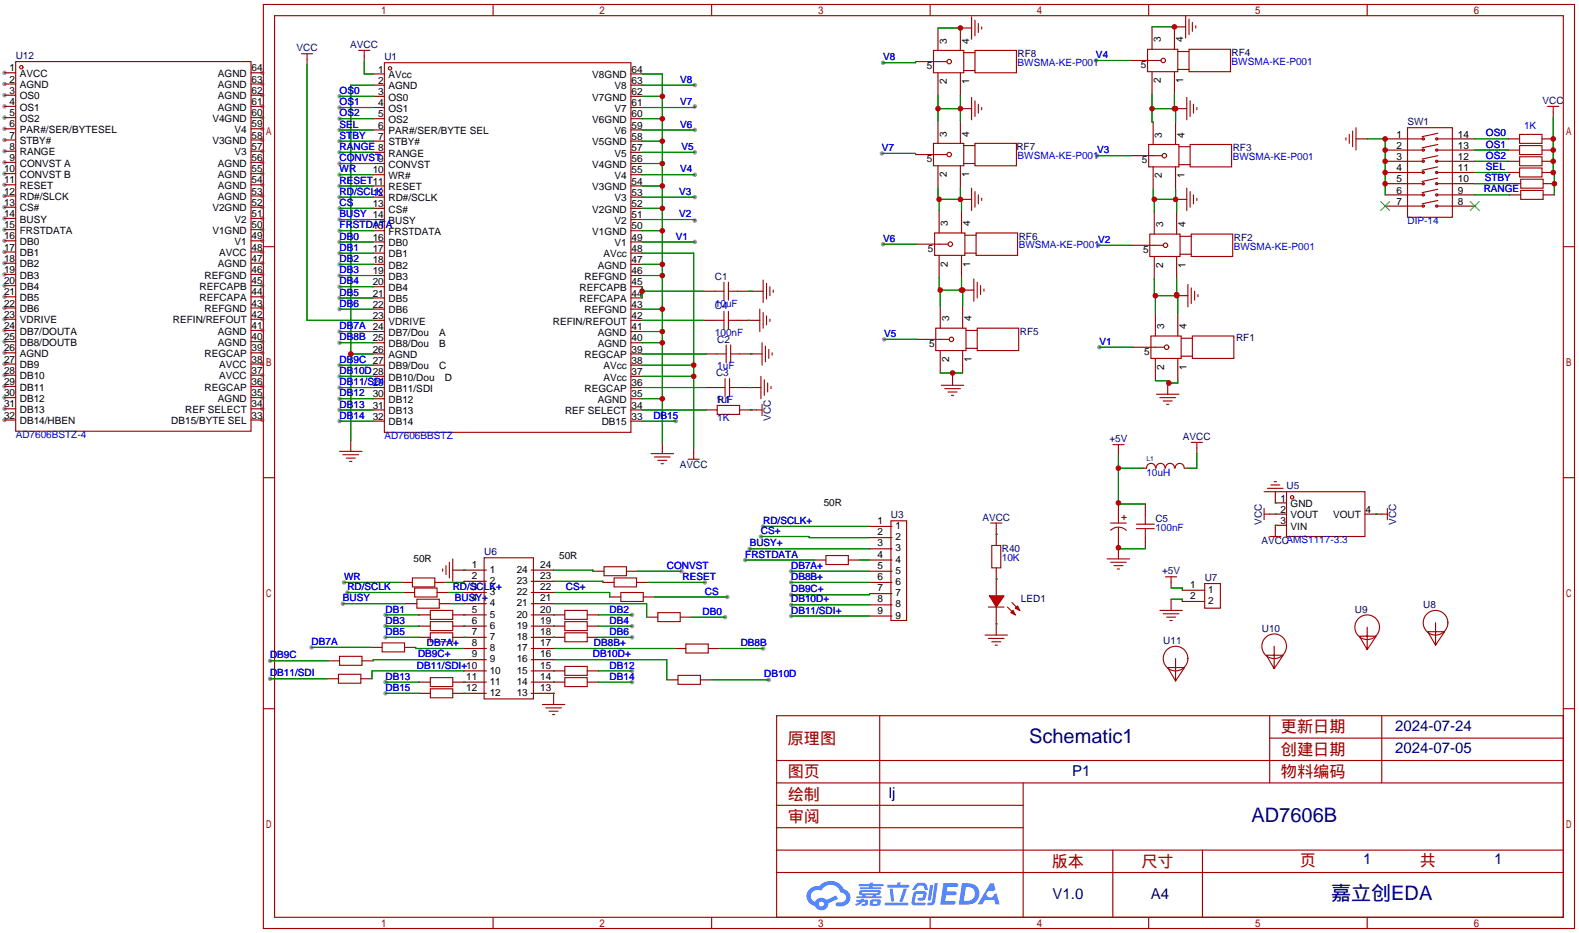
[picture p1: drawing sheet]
<svg xmlns="http://www.w3.org/2000/svg" width="358mm" height="212mm" viewBox="0 0 358 212" stroke-linecap="round" stroke-linejoin="round" font-family="sans-serif">
<g fill="#999">
<circle cx="59.4" cy="16.5" r=".51"/>
<circle cx="59.4" cy="19" r=".51"/>
<circle cx="59.4" cy="21.6" r=".51"/>
<circle cx="59.4" cy="24.1" r=".51"/>
<circle cx="59.4" cy="26.7" r=".51"/>
<circle cx="59.4" cy="29.2" r=".51"/>
<circle cx="59.4" cy="31.8" r=".51"/>
<circle cx="59.4" cy="34.3" r=".51"/>
<circle cx="59.4" cy="36.8" r=".51"/>
<circle cx="59.4" cy="39.4" r=".51"/>
<circle cx="59.4" cy="41.9" r=".51"/>
<circle cx="59.4" cy="44.5" r=".51"/>
<circle cx="59.4" cy="47" r=".51"/>
<circle cx="59.4" cy="49.5" r=".51"/>
<circle cx="59.4" cy="52.1" r=".51"/>
<circle cx="59.4" cy="54.6" r=".51"/>
<circle cx="59.4" cy="57.2" r=".51"/>
<circle cx="59.4" cy="59.7" r=".51"/>
<circle cx="59.4" cy="62.2" r=".51"/>
<circle cx="59.4" cy="64.8" r=".51"/>
<circle cx="59.4" cy="67.3" r=".51"/>
<circle cx="59.4" cy="69.9" r=".51"/>
<circle cx="59.4" cy="72.4" r=".51"/>
<circle cx="59.4" cy="74.9" r=".51"/>
<circle cx="59.4" cy="77.5" r=".51"/>
<circle cx="59.4" cy="80" r=".51"/>
<circle cx="59.4" cy="82.6" r=".51"/>
<circle cx="59.4" cy="85.1" r=".51"/>
<circle cx="59.4" cy="87.6" r=".51"/>
<circle cx="59.4" cy="90.2" r=".51"/>
<circle cx="59.4" cy="92.7" r=".51"/>
<circle cx="59.4" cy="95.3" r=".51"/>
<circle cx="1" cy="95.3" r=".51"/>
<circle cx="1" cy="92.7" r=".51"/>
<circle cx="1" cy="90.2" r=".51"/>
<circle cx="1" cy="87.6" r=".51"/>
<circle cx="1" cy="85.1" r=".51"/>
<circle cx="1" cy="82.6" r=".51"/>
<circle cx="1" cy="80" r=".51"/>
<circle cx="1" cy="77.5" r=".51"/>
<circle cx="1" cy="74.9" r=".51"/>
<circle cx="1" cy="72.4" r=".51"/>
<circle cx="1" cy="69.9" r=".51"/>
<circle cx="1" cy="67.3" r=".51"/>
<circle cx="1" cy="64.8" r=".51"/>
<circle cx="1" cy="62.2" r=".51"/>
<circle cx="1" cy="59.7" r=".51"/>
<circle cx="1" cy="57.2" r=".51"/>
<circle cx="1" cy="54.6" r=".51"/>
<circle cx="1" cy="52.1" r=".51"/>
<circle cx="1" cy="49.5" r=".51"/>
<circle cx="1" cy="47" r=".51"/>
<circle cx="1" cy="44.5" r=".51"/>
<circle cx="1" cy="41.9" r=".51"/>
<circle cx="1" cy="39.4" r=".51"/>
<circle cx="1" cy="36.8" r=".51"/>
<circle cx="1" cy="34.3" r=".51"/>
<circle cx="1" cy="31.8" r=".51"/>
<circle cx="1" cy="29.2" r=".51"/>
<circle cx="1" cy="26.7" r=".51"/>
<circle cx="1" cy="24.1" r=".51"/>
<circle cx="1" cy="21.6" r=".51"/>
<circle cx="1" cy="19.1" r=".51"/>
<circle cx="1" cy="16.5" r=".51"/>
<circle cx="157.5" cy="19.3" r=".51"/>
<circle cx="157.5" cy="24.1" r=".51"/>
<circle cx="157.5" cy="29.5" r=".51"/>
<circle cx="157.5" cy="34.5" r=".51"/>
<circle cx="157.5" cy="39.6" r=".51"/>
<circle cx="157.5" cy="44.7" r=".51"/>
<circle cx="157.5" cy="50" r=".51"/>
<circle cx="157.5" cy="54.9" r=".51"/>
<circle cx="200.2" cy="14.2" r=".51"/>
<circle cx="199.9" cy="34.8" r=".51"/>
<circle cx="200.2" cy="55.4" r=".51"/>
<circle cx="200.4" cy="77" r=".51"/>
<circle cx="249.2" cy="78.7" r=".51"/>
<circle cx="248.9" cy="55.6" r=".51"/>
<circle cx="248.7" cy="35.3" r=".51"/>
<circle cx="248.4" cy="13.7" r=".51"/>
<circle cx="77" cy="21.8" r=".51"/>
<circle cx="77" cy="24.4" r=".51"/>
<circle cx="77" cy="26.9" r=".51"/>
<circle cx="77" cy="29.5" r=".51"/>
<circle cx="77" cy="32" r=".51"/>
<circle cx="77" cy="34.5" r=".51"/>
<circle cx="77" cy="37.1" r=".51"/>
<circle cx="77" cy="39.6" r=".51"/>
<circle cx="77" cy="42.2" r=".51"/>
<circle cx="77" cy="44.7" r=".51"/>
<circle cx="77" cy="47.2" r=".51"/>
<circle cx="77" cy="49.8" r=".51"/>
<circle cx="77" cy="52.3" r=".51"/>
<circle cx="77" cy="54.9" r=".51"/>
<circle cx="78" cy="132.1" r=".51"/>
<circle cx="78.7" cy="134.4" r=".51"/>
<circle cx="77.7" cy="136.9" r=".51"/>
<circle cx="154.4" cy="129.5" r=".51"/>
<circle cx="159.8" cy="132.1" r=".51"/>
<circle cx="164.8" cy="135.4" r=".51"/>
<circle cx="173" cy="119.4" r=".51"/>
<circle cx="172.5" cy="121.7" r=".51"/>
<circle cx="169.9" cy="124.5" r=".51"/>
<circle cx="77" cy="57.4" r=".51"/>
<circle cx="77" cy="59.9" r=".51"/>
<circle cx="77" cy="62.5" r=".51"/>
<circle cx="77" cy="65" r=".51"/>
<circle cx="77" cy="67.6" r=".51"/>
<circle cx="77" cy="70.1" r=".51"/>
<circle cx="164.3" cy="140" r=".51"/>
<circle cx="143.3" cy="139.4" r=".51"/>
<circle cx="143.3" cy="142" r=".51"/>
<circle cx="143.3" cy="144.5" r=".51"/>
<circle cx="87.4" cy="139.4" r=".51"/>
<circle cx="87.4" cy="142" r=".51"/>
<circle cx="87.4" cy="144.5" r=".51"/>
<circle cx="77" cy="75.2" r=".51"/>
<circle cx="77" cy="77.7" r=".51"/>
<circle cx="77" cy="82.8" r=".51"/>
<circle cx="77" cy="85.3" r=".51"/>
<circle cx="77" cy="87.9" r=".51"/>
<circle cx="70.6" cy="146.8" r=".51"/>
<circle cx="61.2" cy="149.9" r=".51"/>
<circle cx="61.2" cy="153.9" r=".51"/>
<circle cx="173" cy="147.1" r=".51"/>
<circle cx="174.2" cy="154.2" r=".51"/>
<circle cx="179.3" cy="129.5" r=".51"/>
<circle cx="179.3" cy="132.1" r=".51"/>
<circle cx="179.3" cy="134.9" r=".51"/>
<circle cx="179.3" cy="137.2" r=".51"/>
<circle cx="179.3" cy="139.7" r=".51"/>
<circle cx="77" cy="90.4" r=".51"/>
<circle cx="77" cy="93" r=".51"/>
<circle cx="77" cy="95.5" r=".51"/>
<circle cx="153.2" cy="95.5" r=".51"/>
<circle cx="143.3" cy="152.1" r=".51"/>
<circle cx="143.3" cy="154.7" r=".51"/>
<circle cx="87.4" cy="154.7" r=".51"/>
<circle cx="87.4" cy="157.2" r=".51"/>
<circle cx="168.9" cy="127" r=".51"/>
</g>
<g fill="none" stroke="#a10000" stroke-width=".25">
<path d="M59.7 1h297.2v209.6h-297.2zM62.2 3.6h292.1v204.4h-292.1zM111.8 1v2.6M161.3 1v2.6M210.8 1v2.6M260.3 1v2.6M309.9 1v2.6M59.7 55.9h2.5M354.3 55.9h2.6M59.7 108.3h2.5M354.3 108.3h2.6M59.7 160.7h2.5"/>
<path d="M176 162.3h178.3v45.7h-178.3zM176 177.5h178.3M176 172.5h178.3M199.4 162.3v35.6M231.9 177.5v30.5M287.8 162.3v15.2M287.8 167.4h66.5M313.2 162.3v15.2M354.3 160.7h2.6M176 182.6h55.9M176 197.9h178.3M176 192.8h178.3"/>
<path d="M176 187.7h55.9M252.2 192.8v15.2M272.5 192.8v15.2M111.8 208v2.6M161.3 208v2.6M210.8 208v2.6M260.3 208v2.6M309.9 208v2.6"/>
</g>
<g fill="#5487ff">
<path d="M213.8 200.3h2.7a.48 .48 0 0 1 .7 .4 .48 .48 0 0 1-.7 .4h-1.8l-.1 1.1h1.9a.43 .43 0 0 1 .4 .4 .43 .43 0 0 1-.5 .4h-2l-.2 1.3h1.7a.45 .45 0 0 1 .6 .2 .45 .45 0 0 1-.1 .6h-3.3z"/>
<path d="M224.4 200.3h.9l.3 1.5-.7 .3a.84 .84 0 0 0-1.2 .3 .84 .84 0 0 0 .3 1.1 .84 .84 0 0 0 1.2-.4l.1-.2 .6-.3 .7 2.5h-1l-.3-1h-2.1l-.6 1h-1z"/>
<path d="M210.8 200.8h.7l-.5 3.1a.36 .36 0 0 1-.4 .3 .36 .36 0 0 1-.3-.3z"/>
<path d="M211.8 200.2h.8l-.7 4.3a1.13 1.13 0 0 1-1.7 .6l.1-.4h.8l.1-.2z"/>
<path d="M207.5 200.6l.7-.4h1a.77 .77 0 0 1 .8 .5l.3 1-.1 .2h-.6l-.2-.9-.3-.2-.9 .1-.7 1-.7-.1z"/>
<path d="M207.1 202.4l.5-.3h1.7a.81 .81 0 0 1 .7 .5 .81 .81 0 0 1-.1 .8 .81 .81 0 0 1-1 .8h-.6a.32 .32 0 0 1-.3-.3 .32 .32 0 0 1 .3-.3h.8l.2-.9-1.6 .1-.4 1.8 2.2 .1a.32 .32 0 0 1 .3 .4 .32 .32 0 0 1-.4 .2h-2.2l-.5-.3-.1-.5z"/>
<path d="M200.5 204.7h5.1a.33 .33 0 0 1 .3 .3 .33 .33 0 0 1-.4 .3h-4.8l-.2-.1z"/>
<path d="M204.8 201.5h.7l-.6 2a.98 .98 0 0 1-.7 1.1l-.3-.3z"/>
<path d="M201.6 201.6h.7l.3 2.5a.34 .34 0 0 1-.3 .4 .34 .34 0 0 1-.3-.3z"/>
<path d="M201.2 200.7h2.1l.3-.6h.5l-.1 .6h1.8a.32 .32 0 0 1 .3 .3 .32 .32 0 0 1-.3 .3h-4.5l-.2-.2z"/>
<path d="M194.1 204.1h1l.1-.3h.6l-.1 .3h.9l.2 .2-.2 .9-1.3 .2v-.4l.7-.1 .1-.3a.68 .68 0 0 0-1 .4l-1.1 .4-.2-.4 1-.5h-.7z"/>
<path d="M194.7 200.5h2.4l.1-.3h.7v.3h2.1l.3 .3-.3 .2h-2.2l-.1 .2h1.9l.2 .3-.2 .1h-4.6l-.1-.4h2.1v-.2h-2.2l-.2-.2z"/>
<path d="M218 200.3l-.7 4.9h1.7a2.5 2.5 0 0 0 3-2.5 2.5 2.5 0 0 0-3.1-2.4zM218.9 201.1a1.65 1.65 0 0 1 2.1 1.7 1.65 1.65 0 0 1-2.2 1.5h-.3z"/>
<path d="M194.8 202l-.1 .8 .7 .2 .1 .3h-1.4l.1 .4h5.4l.3-.2-.3-.2h-1.1l.1-.3a.7 .7 0 0 0 .9-.3 .7 .7 0 0 0 0-.8l-4.2-.1zM195.5 202.3h3.4l-.2 .3h-3.2zM196.2 203h1.7l-.2 .3h-1.4z"/>
<path d="M197.3 204.2a1.05 1.05 0 0 0 0 1.2 2.91 2.91 0 0 0 2.1-.2 .98 .98 0 0 0 .1-1.2h-1.7zM197.9 204.5l.8-.1 .1 .4-.2 .2-.8-.1z"/>
<path d="M183.5 201.6a2.23 2.23 0 0 0-.6 2.3 2.23 2.23 0 0 0 1.8 1.6 1.58 1.58 0 0 0 1.8 .9 1.58 1.58 0 0 0 1.2-1.5l2.2-1.1-.4-.7-2.1 1a1.65 1.65 0 0 0-2.7 .4 1.47 1.47 0 0 1-.7-2.1 1.47 1.47 0 0 1 2.2-.4 2.3 2.3 0 0 1 2.3-1.3 2.3 2.3 0 0 1 2 1.7 1.12 1.12 0 0 1 1.3 1 1.12 1.12 0 0 1-1.1 1.2h-.7a.45 .45 0 0 0-.6 .4 .45 .45 0 0 0 .4 .5 2.21 2.21 0 0 0 2.3-.5 2.21 2.21 0 0 0 .5-2.3 2.13 2.13 0 0 0-1.4-1.1 3.3 3.3 0 0 0-5.5-.7l-1.2 .1zM185.6 205a.6 .6 0 0 1 1.2 0 .6 .6 0 0 1-1.2 0z"/>
</g>
<g fill="none" stroke="#a10000" stroke-width=".25">
<path d="M68.3 12.2h2.6M69.6 12.2v1.3M81.3 11.4h2.5M82.5 11.4v1.3M87.1 14.2h55.9v83.8h-55.9zM211.6 11.4h6.8v5.1h-6.8zM212.6 14h2M218.4 16h2.6M218.4 11.9h2.6M220.2 3.8v5.1M221 11.4h9.4v5.1h-9.4zM221 4.6v3.5"/>
<path d="M221.7 5.3v2.1M222.5 6.1v.5M260.1 11.2h6.9v5.1h-6.9zM261.1 13.7h2M267 15.7h2.5M267 11.7h2.5M268.7 3.6v5M269.5 11.2h9.4v5.1h-9.4zM269.5 4.3v3.6M270.3 5.1v2M271 5.8v.5M211.6 32.5h6.8v5.1h-6.8z"/>
<path d="M212.6 35.1h2M218.4 37.1h2.6M218.4 33h2.6M220.2 22.1v5.1M221 32.5h9.4v5.1h-9.4zM221 22.9v3.5M221.7 23.6v2.1M222.5 24.4v.5M260.3 32.8h6.9v5h-6.9zM261.4 35.3h2M267.2 37.3h2.5M267.2 33.3h2.5"/>
<path d="M269 22.1v5.1M269.7 32.8h9.4v5h-9.4zM269.7 22.9v3.5M270.5 23.6v2.1M271.3 24.4v.5M305.1 31.2v.6M305.8 30.5v2M306.6 29.7v3.6M307.3 29v5M319 29h10.2v20.3h-10.2zM319 31.5h3.6M319 34h3.6"/>
<path d="M319 36.6h3.6M319 39.1h3.6M325.6 31.5h3.6M325.6 34h3.6M325.6 36.6h3.6M325.6 39.1h3.6M325.9 30.2l-3.6 .8M325.9 32.8l-3.6 .7M325.9 35.3l-3.6 .8M325.9 37.8l-3.6 .8M344.4 30.5h5.1v2h-5.1zM344.4 33h5.1v2.1h-5.1z"/>
<path d="M344.4 35.6h5.1v2h-5.1zM344.4 38.1h5.1v2h-5.1zM350.8 24.1h2.5M352 24.1v1.3M211.8 52.8h6.9v5.1h-6.9zM212.9 55.4h2M218.7 57.4h2.5M218.7 53.3h2.5M220.2 42.7v5.1M221 43.4v3.6M221.2 52.8h9.4v5.1h-9.4zM221.7 44.2v2"/>
<path d="M222.5 45v.5M260.6 53.1h6.9v5.1h-6.9zM261.6 55.6h2.1M267.5 57.7h2.5M267.5 53.6h2.5M269 42.7v5.1M269.7 43.4v3.6M270 53.1h9.4v5.1h-9.4zM270.5 44.2v2M271.3 45v.5M319 46.7h3.6M319 44.2h3.6"/>
<path d="M319 41.7h3.6M325.6 46.7h3.6M325.6 44.2h3.6M325.6 41.7h3.6M325.9 45.5l-3.6 .7M325.9 42.9l-3.6 .8M325.9 40.4l-3.6 .7M162.1 66h2M162.1 72.6h2M164.1 64v4.1M164.1 70.6v4.1M164.6 78.2v4.1"/>
<path d="M165.1 66h2M165.1 64v4.1M165.1 70.6v4.1M165.1 72.6h2M165.6 78.2v4.1M172.2 70.1v5.1M172.7 77.7v5.1M173 63.5v5.1M173 70.9v3.5M173.5 78.5v3.5M173.7 64.3v3.5M173.7 71.6v2.1"/>
<path d="M174.2 79.2v2.1M174.5 65v2.1M174.5 72.4v.5M175.3 65.8v.5M212.1 74.4h6.8v5.1h-6.8zM213.1 77h2M218.9 79h2.6M218.9 74.9h2.6M220.7 63.2v5.1M221.5 74.4h9.4v5.1h-9.4zM221.5 64v3.6M222.2 64.8v2"/>
<path d="M223 65.5v.5M260.9 76.2h6.8v5.1h-6.8zM261.9 78.7h2M267.7 76.7h2.6M269.2 64.5v5.1M270 65.3v3.5M270.3 76.2h9.4v5.1h-9.4zM270.8 66v2.1M271.5 66.8v.5M162.3 87.9h2M162.6 91.9h5v2.1h-5zM162.6 80.3h2"/>
<path d="M164.3 85.9v4M165.4 87.9h2M165.4 85.9v4M165.6 80.3h2M171.4 93h1.3M172.5 85.3v5.1M172.7 91.7v2.5M173.2 86.1v3.6M174 86.9v2M174.8 87.6v.5M175 80v.5M213.4 87.4h5"/>
<path d="M214.1 88.1h3.6M214.9 88.9h2M215.6 89.7h.6M262.1 89.4h5.1M262.9 90.2h3.5M263.7 90.9h2M264.4 91.7h.5M267.7 80.8h2.6M77 102.4h5M77.7 103.1h3.6M78.5 103.9h2M79.2 104.6h.6"/>
<path d="M147.6 102.9h5.1M148.3 103.6h3.6M149.1 104.4h2M149.9 105.2h.5M156 104.1h2.5M157.2 102.9v1.2M201.9 118.1h3.6v22.6h-3.6zM224.5 118.6h2.6M225.8 118.6v1.3M251.7 118.6h3.6M252.2 100.8h2.6M253.5 100.8v1.3"/>
<path d="M253.5 116.6v2M253.5 119.6v2.1M254.3 117.3h1M254.8 116.8v1.1M257.6 119.9h4M257.6 118.9h4M259.6 116.8v2.1M259.6 119.9v2M259.9 106.2a1.01 1.01 0 0 1 1-1.1 1.01 1.01 0 0 1 1 1.1M262 106.2a1.01 1.01 0 0 1 1-1.1 1.01 1.01 0 0 1 1 1.1M264.2 106.2a1.01 1.01 0 0 1 1-1.1 1.01 1.01 0 0 1 1 1.1M266.4 106.2a1.01 1.01 0 0 1 1-1.1 1.01 1.01 0 0 1 1 1.1"/>
<path d="M270 100.3h2.5M271.3 100.3v1.3M286.5 111.5h5.1M286.5 115.3v2.6M286.5 116.6h1.3M287.3 110.7h3.5M288 110h2.1M288.8 109.2h.5M291.6 111.5h17.8v10.2h-17.8zM313.2 116.6h1.3M314.5 115.3v2.6M93.5 131.1h5.1v2h-5.1z"/>
<path d="M94 133.4h5.1v2h-5.1zM94.5 135.9h5.1v2h-5.1zM97.5 138.4h5.1v2.1h-5.1zM100.3 129v.5M101.1 128.3v2M101.9 127.5v3.6M102.6 126.7v5.1M128 138.4h5.1v2.1h-5.1zM136.9 128.5h5.1v2.1h-5.1zM139.2 131.1h5.1v2h-5.1zM140.7 134.4h5.1v2h-5.1zM149.1 138.9h5.1v2.1h-5.1z"/>
<path d="M224 137.7h3.6M224.8 123.7h2v5.1h-2zM251 126.7h5M251.7 127.5h3.6M251.7 120.3a2.54 2.54 0 0 1 3.6 0M252.5 128.3h2M253.2 129h.5M262.9 138.4h5.1M263.7 139.2h3.5M264.2 130.8h2.5M264.4 140h2M265.4 130.8v1.3"/>
<path d="M287.8 121.7h2.5M289.1 120.4v1.3M76.7 152.9h5.1v2h-5.1zM77 148.8h5v2.1h-5zM86.6 145.8h5.1v2h-5.1zM97.5 141h5.1v2h-5.1zM97.5 143.5h5.1v2h-5.1zM97.5 153.7h5.1v2h-5.1zM97.5 156.2h5.1v2h-5.1zM128 141h5.1v2h-5.1zM128 143.5h5.1v2h-5.1zM128 151.1h5.1v2.1h-5.1z"/>
<path d="M128 153.7h5.1v2h-5.1zM153.7 153.2h5v2h-5zM155.4 146.1h5.1v2h-5.1zM265.2 140.7h.5"/>
<circle cx="88.4" cy="15.5" r=".38"/>
<circle cx="215.1" cy="14" r=".51"/>
<circle cx="263.7" cy="13.7" r=".51"/>
<circle cx="215.1" cy="35.1" r=".51"/>
<circle cx="263.9" cy="35.3" r=".51"/>
<circle cx="322.6" cy="31.5" r=".25"/>
<circle cx="322.6" cy="36.6" r=".25"/>
<circle cx="322.6" cy="39.1" r=".25"/>
<circle cx="322.6" cy="34" r=".25"/>
<circle cx="325.6" cy="31.5" r=".25"/>
<circle cx="325.6" cy="39.1" r=".25"/>
<circle cx="325.6" cy="36.6" r=".25"/>
<circle cx="325.6" cy="34" r=".25"/>
<circle cx="215.4" cy="55.4" r=".51"/>
<circle cx="264.2" cy="55.6" r=".51"/>
<circle cx="322.6" cy="44.2" r=".25"/>
<circle cx="322.6" cy="41.7" r=".25"/>
<circle cx="322.6" cy="46.7" r=".25"/>
<circle cx="325.6" cy="44.2" r=".25"/>
<circle cx="325.6" cy="46.7" r=".25"/>
<circle cx="325.6" cy="41.7" r=".25"/>
<circle cx="215.6" cy="77" r=".51"/>
<circle cx="264.4" cy="78.7" r=".51"/>
<circle cx="292.9" cy="112.8" r=".38"/>
</g>
<g fill="none" stroke="#870000" stroke-width=".25">
<path d="M69.6 13.5v1.2M82.5 12.7v1.3M84.6 16.8h2.5M84.6 19.3h2.5M143 16.8h2.5M143 19.3h2.5M207.5 14h5.1M212.6 6.3v5.1M212.6 16.5v5.1M217.7 16.5v5.1M220.2 6.3h-2.5v5.1M256 13.7h5.1"/>
<path d="M261.1 6.1v5.1M261.1 16.3v5M266.2 16.3v5M268.7 6.1h-2.5v5.1M84.6 21.8h2.5M84.6 24.4h2.5M84.6 26.9h2.5M84.6 29.5h2.5M84.6 32h2.5M84.6 34.5h2.5M84.6 37.1h2.5M84.6 39.6h2.5"/>
<path d="M143 21.8h2.5M143 24.4h2.5M143 26.9h2.5M143 29.5h2.5M143 32h2.5M143 34.5h2.5M143 37.1h2.5M143 39.6h2.5M207.5 35.1h5.1M212.6 27.4v5.1M212.6 37.6v5.1M217.7 27.4v5.1"/>
<path d="M217.7 37.6v5.1M217.7 24.6h2.5M256.3 35.3h5.1M261.4 27.7v5.1M261.4 37.8v5.1M266.4 27.7v5.1M266.4 37.8v5.1M266.4 24.6h2.6M307.3 31.5h2.6M313.9 31.5h5.1M313.9 34h5.1M313.9 36.6h5.1"/>
<path d="M313.9 39.1h5.1M329.2 31.5h5.1M329.2 34h5.1M329.2 36.6h5.1M329.2 39.1h5.1M341.9 31.5h2.5M341.9 34h2.5M341.9 36.6h2.5M341.9 39.1h2.5M349.5 31.5h2.5M349.5 34h2.5M349.5 36.6h2.5"/>
<path d="M349.5 39.1h2.5M352 25.4v1.3M84.6 42.2h2.5M84.6 44.7h2.5M84.6 47.2h2.5M84.6 49.8h2.5M84.6 52.3h2.5M84.6 54.9h2.5M84.6 57.4h2.5M84.6 59.9h2.5M143 42.2h2.5M143 44.7h2.5"/>
<path d="M143 47.2h2.5M143 49.8h2.5M143 52.3h2.5M143 54.9h2.5M143 57.4h2.5M143 59.9h2.5M207.8 55.4h5.1M212.9 47.8v5M212.9 57.9v5.1M217.7 45.2h2.5M217.9 47.8v5M217.9 57.9v5.1"/>
<path d="M256.5 55.6h5.1M261.6 48v5.1M261.6 58.2v5M266.4 45.2h2.6M266.7 48v5.1M266.7 58.2v5M313.9 41.7h5.1M313.9 44.2h5.1M313.9 46.7h5.1M329.2 41.7h5.1M329.2 44.2h5.1M329.2 46.7h5.1"/>
<path d="M84.6 62.5h2.5M84.6 65h2.5M84.6 67.6h2.5M84.6 70.1h2.5M84.6 72.6h2.5M84.6 75.2h2.5M84.6 77.7h2.5M143 62.5h2.5M143 65h2.5M143 67.6h2.5M143 70.1h2.5M143 72.6h2.5"/>
<path d="M143 75.2h2.5M143 77.7h2.5M159.5 72.6h2.6M159.5 66h2.6M167.1 72.6h5.1M167.1 66h2.6M170.4 66h2.6M208 77h5.1M213.1 69.3v5.1M213.1 79.5v5.1M218.2 69.3v5.1M218.2 79.5v5.1"/>
<path d="M218.2 65.8h2.5M256.8 78.7h5.1M261.9 71.1v5.1M266.7 67.1h2.5M267 71.1v5.1M79.5 99.8v2.6M84.6 80.3h2.5M84.6 82.8h2.5M84.6 85.3h2.5M84.6 87.9h2.5M84.6 90.4h2.5M84.6 93h2.5"/>
<path d="M84.6 95.5h2.5M143 80.3h2.5M143 82.8h2.5M143 85.3h2.5M143 87.9h2.5M143 90.4h2.5M143 93h2.5M143 95.5h2.5M159.8 87.9h2.5M160 80.3h2.6M160 93h2.6M167.4 87.9h5.1"/>
<path d="M167.6 80.3h5.1M167.6 93h3.8M215.9 84.8v2.6M261.9 81.3v5.1M264.7 86.9v2.5M267 81.3v5.1M150.1 100.3v2.6M157.2 101.6v1.3M197.1 119.4h5.1M225.8 119.9v3.8M253.5 102.1v1.3M253.5 114v2.6"/>
<path d="M259.1 106.2h.7M259.6 114.3v2.5M268.5 106.2h.7M271.3 101.6v1.3M287.8 116.6h3.8M289.1 111.5v2.5h2.5M291.6 119.1h-2.5v1.3M309.4 116.6h3.8M90.9 132.1h2.6M91.4 134.4h2.6M91.9 136.9h2.6M95 139.4h2.5"/>
<path d="M98.6 132.1h2.5M99.1 134.4h2.5M99.6 136.9h2.5M102.6 129.3h2.6M102.6 139.4h2.6M125.5 139.4h2.5M133.1 139.4h2.5M134.4 129.5h2.5M136.7 132.1h2.5M138.2 135.4h2.5M142 129.5h2.5M144.3 132.1h2.5"/>
<path d="M145.8 135.4h2.5M146.6 140h2.5M154.2 140h2.5M197.1 132.1h5.1M197.1 129.5h5.1M197.1 121.9h5.1M197.1 124.5h5.1M197.1 127h5.1M197.1 134.6h5.1M197.1 137.2h5.1M197.1 139.7h5.1M225.8 128.8v2.5"/>
<path d="M253.5 121.7v5M259.6 121.9v2.6M265.4 132.1v1.3M265.4 135.9v2.5M74.2 153.9h2.5M74.4 149.9h2.6M81.8 153.9h2.5M82 149.9h2.6M84.1 146.8h2.5M91.7 146.8h2.5M95 142h2.5M95 144.5h2.5"/>
<path d="M95 154.7h2.5M95 157.2h2.5M102.6 142h2.6M102.6 144.5h2.6M102.6 154.7h2.6M102.6 157.2h2.6M125.5 142h2.5M125.5 144.5h2.5M125.5 152.1h2.5M125.5 154.7h2.5M133.1 142h2.5M133.1 144.5h2.5"/>
<path d="M133.1 152.1h2.5M133.1 154.7h2.5M151.1 154.2h2.6M152.9 147.1h2.5M158.7 154.2h2.6M160.5 147.1h2.6"/>
</g>
<g fill="none" stroke="#008700" stroke-width=".25">
<path d="M69.6 14.7v57.9h15M82.5 14v2.8h2.1M84.6 19.3h-5.1v80.5M145.5 16.8h4.6v83.5M145.5 19.3h12M207.5 14v.2h-7.3M212.6 6.3h5.1M248.4 13.7h7.6M261.1 6.1h5.1M77 37.1h7.6M77 32h7.6M77 26.9h7.6"/>
<path d="M77 21.8h7.6M77 24.4h7.6M77 29.5h7.6M77 34.5h7.6M77 39.6h7.6M145.5 37.1h4.6M145.5 32h4.6M145.5 26.9h4.6M145.5 21.8h4.6M145.5 29.5h12M145.5 34.5h12M145.5 39.6h12"/>
<path d="M157.5 24.1v.3h-12M199.9 34.8h7.6v.3M212.6 24.6h5.1M212.6 21.6v5.8M217.7 21.6v5.8M248.7 35.3h7.6M261.1 24.6h5.3v3.1M261.1 21.3v6.4h.3M266.2 21.3v3.3M309.9 31.5h4v12.7M334.3 31.5h7.6M334.3 34h7.6"/>
<path d="M334.3 36.6h7.6M334.3 39.1h7.6M352 26.7v12.4h.3v5.1M77 59.9h7.6M77 52.3h7.6M77 47.2h7.6M77 42.2h7.6M77 44.7h7.6M77 49.8h7.6M77 54.9h7.6M77 57.4h7.6M145.5 59.9h4.6"/>
<path d="M145.5 52.3h4.6M145.5 47.2h4.6M145.5 42.2h4.6M145.5 49.8h12v.2M145.5 44.7h12M145.5 54.9h12M145.5 57.4h11.7v44.2M200.2 55.4h7.6M212.6 42.7v2.5h5.1M212.9 45.2v2.6M217.7 42.7v2.8h.2v2.3M248.9 55.6h7.6"/>
<path d="M261.4 42.9v2.3h5.3v2.8M261.6 45.2v2.8M266.4 42.9v2.3M334.3 41.7h7.8M334.3 44.2h7.8M77 77.7h7.6M77 75.2h7.6M77 70.1h7.6M77 62.5h7.6M77 65h7.6M77 67.6h7.6M145.5 77.7h4.6"/>
<path d="M145.5 75.2h4.6M145.5 70.1h4.6M145.5 62.5h4.6M145.5 66h14M145.5 65v2.6M145.5 72.6h14M169.7 72.6h.1M169.7 66h.7M200.4 77h7.6M212.9 63v2.8h5.3v3.5M213.1 65.8v3.5M217.9 63v2.8"/>
<path d="M249.2 78.7h7.6M261.6 63.2v3.9h5.1v-3.9M261.9 67.1v4M266.7 66.8h.3v4.3M77 90.4h7.6M77 82.8h7.6M77 85.3h7.6M77 87.9h7.6M77 93h7.6M77 95.5h7.6M79.5 80.3h5.1M145.5 90.4h4.6"/>
<path d="M145.5 82.8h11.7M145.5 85.3h11.7M145.5 80.3h14.5M145.5 87.9h14.3M145.5 93h14.5M145.5 95.5h7.7M169.9 87.9h.1M170.2 80.3h.1M170.2 93h.1M213.1 84.6h5.1M215.9 84.6v.2M261.9 86.4h3v.5"/>
<path d="M267 86.4v.5h-2.3M173 119.4h24.1M253.5 103.4v10.9h6.1M253.5 106.2h5.6M271.3 102.9v3.3h-2.1M289.1 114h.1M289.1 116.6h.1M289.1 119.1h.1M311.9 116.6h.1M77.7 136.9h14.2M78 132.1h12.9M78.7 134.4h12.7"/>
<path d="M87.4 139.4h7.6M101.6 134.4h3.6M102.1 136.9h3.1M105.2 131.8v.3h-4.1M125.5 134.4h12.7v1M125.5 129.3h8.9v.2M125.5 131.8h11.2v.3M135.6 139.4h7.7M144.5 129.5h9.9M146.8 132.1h13M148.3 135.4h16.5M156.7 140h7.6"/>
<path d="M169.9 124.5h27.2M172.5 121.7h10.9v.2h13.7M179.3 132.1h17.8M179.3 129.5h17.8M179.3 137.2h17.8M179.3 139.7h17.8M197.1 134.6v.3h-17.8M225.8 121.2h.1M253.5 124.2v.3h6.1M265.4 133.4h2.6v.5M265.4 135.9h2.6v.5M61.2 149.9h13.2"/>
<path d="M61.2 153.9h13M70.6 146.8h13.5M87.4 142h7.6M87.4 144.5h7.6M87.4 154.7h7.6M87.4 157.2h7.6M94.2 146.8v.3h11M105.2 152.1h-20.9v1.8M125.5 147.1h27.4M125.5 149.6h25.6v4.6M135.6 142h7.7M135.6 144.5h7.7"/>
<path d="M135.6 152.1h7.7M135.6 154.7h7.7M161.3 154.2h12.9M163.1 147.1h9.9"/>
</g>
<path d="M312.9 45.7l2.1 2.1M315 45.7l-2.1 2.1M333.2 45.7l2.1 2.1M335.3 45.7l-2.1 2.1" fill="none" stroke="#3c3" stroke-width=".25"/>
<g fill="#f00" stroke="#a10000" stroke-width=".25">
<path d="M224.3 135.1h3.3l-1.8 2.6z"/>
<path d="M230.1 137.9l.5-.5 .5 1z"/>
<path d="M229.1 138.9l.5-.5 .5 1z"/>
</g>
<g fill="none" stroke="#a10000" stroke-width=".25">
<path d="M3.6 14h53.3v83.8h-53.3zM344.7 40.6h5.1v2.1h-5.1zM344.7 43.2h5.1v2h-5.1zM109.7 126.5h11.2v32h-11.2zM187.2 126h5.1v2h-5.1zM228.3 137.7l1.1 1M229.4 136.7l1 1M273 132.3h3.6v5.6h-3.6zM122.9 159.8h5.1M223.3 144h5M224 144.8h3.6M224.8 145.5h2"/>
<path d="M225.6 146.3h.5M266.4 149.4v5l2.1-3h-3.8l1.7 3M288.8 146.6v5l2-3h-3.8l1.8 3M309.9 142.2v5.1l2-3h-3.8l1.8 3M325.4 141.2v5.1l2-3h-3.8l1.8 3M123.7 160.5h3.6M124.5 161.3h2M125.2 162.1h.5"/>
<circle cx="4.8" cy="15.2" r=".38"/>
<circle cx="266.4" cy="149.4" r="2.79"/>
<circle cx="288.8" cy="146.6" r="2.79"/>
<circle cx="309.9" cy="142.2" r="2.79"/>
<circle cx="325.4" cy="141.2" r="2.79"/>
</g>
<g fill="none" stroke="#870000" stroke-width=".25">
<path d="M1 16.5h2.6M1 19.1h2.6M56.9 16.5h2.5M56.9 19.1h2.5M1 21.6h2.6M1 24.1h2.6M1 26.7h2.6M1 29.2h2.6M1 31.8h2.6M1 34.3h2.6M1 36.8h2.6M1 39.4h2.6"/>
<path d="M56.9 21.6h2.5M56.9 24.1h2.5M56.9 26.7h2.5M56.9 29.2h2.5M56.9 31.8h2.5M56.9 34.3h2.5M56.9 36.8h2.5M56.9 39.4h2.5M1 41.9h2.6M1 44.4h2.6M1 47h2.6M1 49.5h2.6"/>
<path d="M1 52.1h2.6M1 54.6h2.6M1 57.2h2.6M1 59.7h2.6M56.9 41.9h2.5M56.9 44.4h2.5M56.9 47h2.5M56.9 49.5h2.5M56.9 52.1h2.5M56.9 54.6h2.5M56.9 57.2h2.5M56.9 59.7h2.5"/>
<path d="M342.1 41.7h2.6M342.1 44.2h2.6M349.8 41.7h2.5M349.8 44.2h2.5M1 62.2h2.6M1 64.8h2.6M1 67.3h2.6M1 69.8h2.6M1 72.4h2.6M1 74.9h2.6M1 77.5h2.6M56.9 62.2h2.5"/>
<path d="M56.9 64.8h2.5M56.9 67.3h2.5M56.9 69.8h2.5M56.9 72.4h2.5M56.9 74.9h2.5M56.9 77.5h2.5M1 80h2.6M1 82.5h2.6M1 85.1h2.6M1 87.6h2.6M1 90.2h2.6M1 92.7h2.6"/>
<path d="M1 95.2h2.6M56.9 80h2.5M56.9 82.5h2.5M56.9 85.1h2.5M56.9 87.6h2.5M56.9 90.2h2.5M56.9 92.7h2.5M56.9 95.2h2.5M105.2 129.3h5M105.2 131.8h5M105.2 134.4h5M105.2 136.9h5"/>
<path d="M105.2 139.4h5M120.4 129.3h5.1M120.4 131.8h5.1M120.4 134.4h5.1M120.4 136.9h5.1M120.4 139.4h5.1M184.7 127h2.5M192.3 127h2.5M225.8 131.3v3.8M225.8 137.7v6.3M268 133.9h5M268 136.4h5"/>
<path d="M105.2 142h5M105.2 144.5h5M105.2 147.1h5M105.2 149.6h5M105.2 152.1h5M105.2 154.7h5M105.2 157.2h5M120.4 142h5.1M120.4 144.5h5.1M120.4 147.1h5.1M120.4 149.6h5.1M120.4 152.1h5.1"/>
<path d="M120.4 154.7h5.1M120.4 157.2h5.1v2.6"/>
</g>
<g fill="none" stroke="#008700" stroke-width=".25">
<path d="M105.2 129.3h.1M105.2 139.4h.1M125.5 139.4h.1M125.5 136.9h21.1v3.1M168.9 127h15.8M194.8 127h2.3M225.8 131.3h.1M105.2 142h.1M105.2 144.5h.1M105.2 154.7h.1M105.2 157.2h.1M105.2 149.6h-20.6v.3"/>
<path d="M125.5 154.7h.1M125.5 152.1h.1M125.5 144.5h.1M125.5 142h.1M125.5 157.2h.1M225.8 141.5h.1"/>
</g>
<g fill="#c00">
<circle cx="150.1" cy="90.4" r=".63"/>
<circle cx="150.1" cy="77.7" r=".63"/>
<circle cx="150.1" cy="75.2" r=".63"/>
<circle cx="150.1" cy="70.1" r=".63"/>
<circle cx="150.1" cy="62.5" r=".63"/>
<circle cx="150.1" cy="59.9" r=".63"/>
<circle cx="150.1" cy="52.3" r=".63"/>
<circle cx="150.1" cy="47.2" r=".63"/>
<circle cx="150.1" cy="42.2" r=".63"/>
<circle cx="150.1" cy="37.1" r=".63"/>
<circle cx="150.1" cy="32" r=".63"/>
<circle cx="150.1" cy="26.9" r=".63"/>
<circle cx="150.1" cy="21.8" r=".63"/>
<circle cx="157.2" cy="82.8" r=".63"/>
<circle cx="157.2" cy="85.3" r=".63"/>
<circle cx="79.5" cy="80.3" r=".63"/>
<circle cx="217.7" cy="6.3" r=".63"/>
<circle cx="266.2" cy="6.1" r=".63"/>
<circle cx="266.4" cy="24.6" r=".63"/>
<circle cx="266.2" cy="24.6" r=".63"/>
<circle cx="261.1" cy="24.6" r=".63"/>
<circle cx="266.4" cy="45.2" r=".63"/>
<circle cx="261.6" cy="45.2" r=".63"/>
<circle cx="261.9" cy="67.1" r=".63"/>
<circle cx="266.7" cy="67.1" r=".63"/>
<circle cx="266.7" cy="66.8" r=".63"/>
<circle cx="264.9" cy="86.9" r=".63"/>
<circle cx="215.9" cy="84.6" r=".63"/>
<circle cx="213.1" cy="65.8" r=".63"/>
<circle cx="217.9" cy="65.8" r=".63"/>
<circle cx="218.2" cy="65.8" r=".63"/>
<circle cx="217.7" cy="45.2" r=".63"/>
<circle cx="212.9" cy="45.2" r=".63"/>
<circle cx="212.6" cy="24.6" r=".63"/>
<circle cx="217.7" cy="24.6" r=".63"/>
<circle cx="145.5" cy="66" r=".63"/>
<circle cx="313.9" cy="31.5" r=".63"/>
<circle cx="313.9" cy="34" r=".63"/>
<circle cx="313.9" cy="36.6" r=".63"/>
<circle cx="313.9" cy="39.1" r=".63"/>
<circle cx="313.9" cy="41.7" r=".63"/>
<circle cx="352" cy="31.5" r=".63"/>
<circle cx="352" cy="34" r=".63"/>
<circle cx="352" cy="36.6" r=".63"/>
<circle cx="352" cy="39.1" r=".63"/>
<circle cx="352.3" cy="41.7" r=".63"/>
<circle cx="253.5" cy="106.2" r=".63"/>
<circle cx="253.5" cy="114" r=".63"/>
<circle cx="253.5" cy="124.2" r=".63"/>
</g>
<g font-size="4.5" fill="#000080">
<text x="233.3" y="168.6">Schematic1</text>
<text x="283.7" y="186.3">AD7606B</text>
<text x="301.7" y="204.1">嘉立创EDA</text>
</g>
<g font-size="3.7" fill="#a00000">
<text x="290.3" y="166.1">更新日期</text>
<text x="178.6" y="168.6">原理图</text>
<text x="290.3" y="171.2">创建日期</text>
<text x="178.6" y="176.3">图页</text>
<text x="290.3" y="176.3">物料编码</text>
<text x="178.6" y="181.3">绘制</text>
<text x="178.6" y="186.4">审阅</text>
<text x="238.4" y="196.6">版本</text>
<text x="258.7" y="196.6">尺寸</text>
<text x="294.6" y="196.3">页</text>
<text x="321.8" y="196.3">共</text>
</g>
<g font-size="3.4" fill="#000080">
<text x="316.2" y="165.7">2024-07-24</text>
<text x="316.2" y="170.8">2024-07-05</text>
<text x="243" y="175.9">P1</text>
<text x="201.4" y="181">lj</text>
<text x="308.9" y="196">1</text>
<text x="338.7" y="196">1</text>
<text x="238.6" y="203.8">V1.0</text>
<text x="260.8" y="203.8">A4</text>
</g>
<g font-size="2.3" fill="#000080">
<text x="67.2" y="11.6">VCC</text>
<text x="79.4" y="10.9">AVCC</text>
<text x="3.6" y="13.4">U12</text>
<text x="87.1" y="13.7">U1</text>
<text x="230.6" y="12.9">RF8</text>
<text x="279.1" y="12.7">RF4</text>
<text x="349.6" y="23.6">VCC</text>
<text x="319" y="28.4">SW1</text>
<text x="230.4" y="34">RF7</text>
<text x="279.4" y="34.3">RF3</text>
<text x="230.9" y="54.3">RF6</text>
<text x="279.7" y="54.6">RF2</text>
<text x="162.1" y="63.5">C1</text>
<text x="162.1" y="70.1">C4</text>
<text x="162.6" y="77.7">C2</text>
<text x="231.1" y="75.9">RF5</text>
<text x="280.2" y="77.4">RF1</text>
<text x="162.3" y="85.3">C3</text>
<text x="162.6" y="91.4">R1</text>
<text x="174.7" y="95.4" transform="rotate(-90 174.7 95.4)">VCC</text>
<text x="251.4" y="100.2">+5V</text>
<text x="268.1" y="99.8">AVCC</text>
<text x="154.1" y="106.1">AVCC</text>
<text x="291.6" y="111">U5</text>
<text x="201.9" y="117.6">U3</text>
<text x="222.7" y="118.1">AVCC</text>
<text x="261.9" y="118.3">C5</text>
<text x="286" y="119" transform="rotate(-90 286 119)">VCC</text>
<text x="316.4" y="119" transform="rotate(-90 316.4 119)">VCC</text>
<text x="109.7" y="125.9">U6</text>
<text x="227.1" y="125.2">R40</text>
<text x="285.9" y="123.4">AVCCAMS1117-3.3</text>
<text x="263.4" y="130.1">+5V</text>
<text x="273" y="131.8">U7</text>
<text x="231.4" y="136.6">LED1</text>
<text x="322.6" y="137.9">U8</text>
<text x="286" y="143.2">U10</text>
<text x="307.1" y="138.9">U9</text>
<text x="263.7" y="146">U11</text>
</g>
<g font-size="2.3">
<text x="214.6" y="9.9" transform="rotate(-90 214.6 9.9)">3</text>
<text x="219.7" y="9.9" transform="rotate(-90 219.7 9.9)">4</text>
<text x="263.1" y="9.6" transform="rotate(-90 263.1 9.6)">3</text>
<text x="268.2" y="9.6" transform="rotate(-90 268.2 9.6)">4</text>
<text x="2.2" y="16.2">1</text>
<text x="4.5" y="17.5">AVCC</text>
<text x="49.4" y="17.5">AGND</text>
<text x="57" y="16.2">64</text>
<text x="85.7" y="16.5">1</text>
<text x="88.1" y="17.7">AVcc</text>
<text x="134.2" y="17.7">V8GND</text>
<text x="143.1" y="16.5">64</text>
<text x="210.1" y="15.7">5</text>
<text x="258.6" y="15.4">5</text>
<text x="2.2" y="23.8">4</text>
<text x="2.2" y="21.3">3</text>
<text x="2.2" y="18.7">2</text>
<text x="4.5" y="22.5">OS0</text>
<text x="4.5" y="20">AGND</text>
<text x="49.4" y="20">AGND</text>
<text x="49.4" y="22.5">AGND</text>
<text x="57" y="18.7">63</text>
<text x="57" y="21.3">62</text>
<text x="57" y="23.8">61</text>
<text x="85.7" y="19">2</text>
<text x="85.7" y="21.5">3</text>
<text x="88.1" y="20.3">AGND</text>
<text x="88.1" y="22.8">OS0</text>
<text x="134.2" y="22.8">V7GND</text>
<text x="139.3" y="20.3">V8</text>
<text x="143.1" y="21.5">62</text>
<text x="143.1" y="19">63</text>
<text x="214.6" y="19" transform="rotate(-90 214.6 19)">2</text>
<text x="219.7" y="19" transform="rotate(-90 219.7 19)">1</text>
<text x="263.1" y="18.8" transform="rotate(-90 263.1 18.8)">2</text>
<text x="268.2" y="18.8" transform="rotate(-90 268.2 18.8)">1</text>
<text x="2.2" y="28.9">6</text>
<text x="2.2" y="26.4">5</text>
<text x="4.5" y="27.6">OS2</text>
<text x="4.5" y="25.1">OS1</text>
<text x="48.1" y="27.6">V4GND</text>
<text x="49.4" y="25.1">AGND</text>
<text x="57" y="26.4">60</text>
<text x="57" y="28.9">59</text>
<text x="85.7" y="24.1">4</text>
<text x="85.7" y="26.6">5</text>
<text x="85.7" y="29.2">6</text>
<text x="88.1" y="25.3">OS1</text>
<text x="88.1" y="27.9">OS2</text>
<text x="134.2" y="27.9">V6GND</text>
<text x="139.3" y="25.3">V7</text>
<text x="143.1" y="29.2">59</text>
<text x="143.1" y="26.6">60</text>
<text x="143.1" y="24.1">61</text>
<text x="2.2" y="34">8</text>
<text x="2.2" y="31.4">7</text>
<text x="4.5" y="35.2">RANGE</text>
<text x="4.5" y="32.7">STBY#</text>
<text x="4.5" y="30.2">PAR#/SER/BYTESEL</text>
<text x="48.1" y="32.7">V3GND</text>
<text x="53.2" y="30.2">V4</text>
<text x="53.2" y="35.2">V3</text>
<text x="57" y="31.4">58</text>
<text x="57" y="34">57</text>
<text x="85.7" y="31.7">7</text>
<text x="88.1" y="30.4">PAR#/SER/BYTE SEL</text>
<text x="88.1" y="33">STBY#</text>
<text x="88.1" y="35.5">RANGE</text>
<text x="134.2" y="33">V5GND</text>
<text x="139.3" y="35.5">V5</text>
<text x="139.3" y="30.4">V6</text>
<text x="143.1" y="34.2">57</text>
<text x="143.1" y="31.7">58</text>
<text x="214.6" y="31" transform="rotate(-90 214.6 31)">3</text>
<text x="219.7" y="31" transform="rotate(-90 219.7 31)">4</text>
<text x="263.4" y="31.2" transform="rotate(-90 263.4 31.2)">3</text>
<text x="268.4" y="31.2" transform="rotate(-90 268.4 31.2)">4</text>
<text x="316.5" y="33.7">2</text>
<text x="316.5" y="31.2">1</text>
<text x="330.5" y="31.2">14</text>
<text x="330.5" y="33.7">13</text>
<text x=".9" y="41.6">11</text>
<text x=".9" y="39.1">10</text>
<text x="2.2" y="36.5">9</text>
<text x="4.5" y="40.3">CONVST B</text>
<text x="4.5" y="37.8">CONVST A</text>
<text x="49.4" y="37.8">AGND</text>
<text x="49.4" y="40.3">AGND</text>
<text x="57" y="36.5">56</text>
<text x="57" y="39.1">55</text>
<text x="57" y="41.6">54</text>
<text x="84.5" y="39.3">10</text>
<text x="88.1" y="38">CONVST</text>
<text x="88.1" y="40.6">WR#</text>
<text x="134.2" y="38">V4GND</text>
<text x="139.3" y="40.6">V4</text>
<text x="143.1" y="41.9">54</text>
<text x="143.1" y="39.3">55</text>
<text x="143.1" y="36.8">56</text>
<text x="210.1" y="36.8">5</text>
<text x="214.6" y="40.1" transform="rotate(-90 214.6 40.1)">2</text>
<text x="219.7" y="40.1" transform="rotate(-90 219.7 40.1)">1</text>
<text x="258.8" y="37">5</text>
<text x="263.4" y="40.4" transform="rotate(-90 263.4 40.4)">2</text>
<text x="268.4" y="40.4" transform="rotate(-90 268.4 40.4)">1</text>
<text x="316.5" y="38.8">4</text>
<text x="316.5" y="36.3">3</text>
<text x="316.5" y="41.3">5</text>
<text x="330.5" y="36.3">12</text>
<text x="330.5" y="38.8">11</text>
<text x="330.5" y="41.3">10</text>
<text x=".9" y="46.7">13</text>
<text x=".9" y="44.1">12</text>
<text x="4.5" y="47.9">CS#</text>
<text x="4.5" y="45.4">RD#/SLCK</text>
<text x="4.5" y="42.9">RESET</text>
<text x="48.1" y="47.9">V2GND</text>
<text x="49.4" y="42.9">AGND</text>
<text x="49.4" y="45.4">AGND</text>
<text x="57" y="44.1">53</text>
<text x="57" y="46.7">52</text>
<text x="84.5" y="44.4">12</text>
<text x="84.5" y="46.9">13</text>
<text x="88.1" y="43.1">RESET</text>
<text x="88.1" y="45.7">RD#/SCLK</text>
<text x="134.2" y="43.1">V3GND</text>
<text x="139.3" y="45.7">V3</text>
<text x="143.1" y="46.9">52</text>
<text x="143.1" y="44.4">53</text>
<text x="316.5" y="46.4">7</text>
<text x="316.5" y="43.9">6</text>
<text x="330.5" y="43.9">9</text>
<text x="330.5" y="46.4">8</text>
<text x=".9" y="51.8">15</text>
<text x=".9" y="49.2">14</text>
<text x="4.5" y="53">FRSTDATA</text>
<text x="4.5" y="50.5">BUSY</text>
<text x="48.1" y="53">V1GND</text>
<text x="53.2" y="50.5">V2</text>
<text x="57" y="49.2">51</text>
<text x="57" y="51.8">50</text>
<text x="84.5" y="52">15</text>
<text x="88.1" y="48.2">CS#</text>
<text x="88.1" y="50.7">BUSY</text>
<text x="88.1" y="53.3">FRSTDATA</text>
<text x="134.2" y="53.3">V1GND</text>
<text x="134.2" y="48.2">V2GND</text>
<text x="139.3" y="50.7">V2</text>
<text x="143.1" y="52">50</text>
<text x="143.1" y="49.5">51</text>
<text x="214.8" y="51.3" transform="rotate(-90 214.8 51.3)">3</text>
<text x="219.9" y="51.3" transform="rotate(-90 219.9 51.3)">4</text>
<text x="263.6" y="51.5" transform="rotate(-90 263.6 51.5)">3</text>
<text x="268.7" y="51.5" transform="rotate(-90 268.7 51.5)">4</text>
<text x=".9" y="59.4">18</text>
<text x=".9" y="56.8">17</text>
<text x=".9" y="54.3">16</text>
<text x="4.5" y="58.1">DB1</text>
<text x="4.5" y="55.6">DB0</text>
<text x="49.7" y="58.1">AVCC</text>
<text x="53.2" y="55.6">V1</text>
<text x="57" y="54.3">49</text>
<text x="57" y="56.8">48</text>
<text x="57" y="59.4">47</text>
<text x="84.5" y="54.6">16</text>
<text x="84.5" y="57.1">17</text>
<text x="84.5" y="59.6">18</text>
<text x="88.1" y="55.8">DB0</text>
<text x="88.1" y="58.4">DB1</text>
<text x="136.8" y="58.4">AVcc</text>
<text x="139.3" y="55.8">V1</text>
<text x="143.1" y="59.6">47</text>
<text x="143.1" y="57.1">48</text>
<text x="143.1" y="54.6">49</text>
<text x="210.3" y="57.1">5</text>
<text x="259.1" y="57.4">5</text>
<text x=".9" y="64.5">20</text>
<text x=".9" y="61.9">19</text>
<text x="4.5" y="65.7">DB4</text>
<text x="4.5" y="63.2">DB3</text>
<text x="4.5" y="60.6">DB2</text>
<text x="45.2" y="65.7">REFCAPB</text>
<text x="46.4" y="63.2">REFGND</text>
<text x="49.4" y="60.6">AGND</text>
<text x="57" y="61.9">46</text>
<text x="57" y="64.5">45</text>
<text x="84.5" y="62.2">19</text>
<text x="84.5" y="64.7">20</text>
<text x="88.1" y="60.9">DB2</text>
<text x="88.1" y="63.4">DB3</text>
<text x="88.1" y="66">DB4</text>
<text x="131.3" y="66">REFCAPB</text>
<text x="132.5" y="63.4">REFGND</text>
<text x="135.5" y="60.9">AGND</text>
<text x="143.1" y="64.7">45</text>
<text x="143.1" y="62.2">46</text>
<text x="214.8" y="60.4" transform="rotate(-90 214.8 60.4)">2</text>
<text x="219.9" y="60.4" transform="rotate(-90 219.9 60.4)">1</text>
<text x="263.6" y="60.7" transform="rotate(-90 263.6 60.7)">2</text>
<text x="268.7" y="60.7" transform="rotate(-90 268.7 60.7)">1</text>
<text x=".9" y="69.5">22</text>
<text x=".9" y="67">21</text>
<text x="4.5" y="70.8">DB6</text>
<text x="4.5" y="68.3">DB5</text>
<text x="45.2" y="68.3">REFCAPA</text>
<text x="46.4" y="70.8">REFGND</text>
<text x="57" y="67">44</text>
<text x="57" y="69.5">43</text>
<text x="84.5" y="67.3">21</text>
<text x="84.5" y="69.8">22</text>
<text x="88.1" y="68.5">DB5</text>
<text x="88.1" y="71.1">DB6</text>
<text x="131.3" y="68.5">REFCAPA</text>
<text x="132.5" y="71.1">REFGND</text>
<text x="143.1" y="69.8">43</text>
<text x="143.1" y="67.3">44</text>
<text x=".9" y="77.2">25</text>
<text x=".9" y="74.6">24</text>
<text x=".9" y="72.1">23</text>
<text x="4.5" y="75.9">DB7/DOUTA</text>
<text x="4.5" y="73.3">VDRIVE</text>
<text x="39.2" y="73.3">REFIN/REFOUT</text>
<text x="49.4" y="75.9">AGND</text>
<text x="57" y="72.1">42</text>
<text x="57" y="74.6">41</text>
<text x="57" y="77.2">40</text>
<text x="84.5" y="72.3">23</text>
<text x="88.1" y="73.6">VDRIVE</text>
<text x="88.1" y="76.1">DB7/Dou</text>
<text x="99.5" y="76.1">A</text>
<text x="125.3" y="73.6">REFIN/REFOUT</text>
<text x="135.5" y="76.1">AGND</text>
<text x="143.1" y="77.4">40</text>
<text x="143.1" y="74.9">41</text>
<text x="143.1" y="72.3">42</text>
<text x="215.1" y="72.9" transform="rotate(-90 215.1 72.9)">3</text>
<text x="220.2" y="72.9" transform="rotate(-90 220.2 72.9)">4</text>
<text x="263.9" y="74.7" transform="rotate(-90 263.9 74.7)">3</text>
<text x="269" y="74.7" transform="rotate(-90 269 74.7)">4</text>
<text x=".9" y="82.2">27</text>
<text x=".9" y="79.7">26</text>
<text x="4.5" y="83.5">DB9</text>
<text x="4.5" y="81">AGND</text>
<text x="4.5" y="78.4">DB8/DOUTB</text>
<text x="46.4" y="81">REGCAP</text>
<text x="49.4" y="78.4">AGND</text>
<text x="49.7" y="83.5">AVCC</text>
<text x="57" y="79.7">39</text>
<text x="57" y="82.2">38</text>
<text x="84.5" y="80">26</text>
<text x="88.1" y="78.7">DB8/Dou</text>
<text x="88.1" y="81.2">AGND</text>
<text x="88.1" y="83.8">DB9/Dou</text>
<text x="99.5" y="78.7">B</text>
<text x="99.5" y="83.8">C</text>
<text x="132.5" y="81.2">REGCAP</text>
<text x="135.5" y="78.7">AGND</text>
<text x="136.8" y="83.8">AVcc</text>
<text x="143.1" y="82.5">38</text>
<text x="143.1" y="80">39</text>
<text x="210.6" y="78.7">5</text>
<text x="215.1" y="82" transform="rotate(-90 215.1 82)">2</text>
<text x="220.2" y="82" transform="rotate(-90 220.2 82)">1</text>
<text x="259.3" y="80.5">5</text>
<text x="263.9" y="83.8" transform="rotate(-90 263.9 83.8)">2</text>
<text x="269" y="83.8" transform="rotate(-90 269 83.8)">1</text>
<text x=".9" y="89.9">30</text>
<text x=".9" y="87.3">29</text>
<text x=".9" y="84.8">28</text>
<text x="4.5" y="88.6">DB11</text>
<text x="4.5" y="86">DB10</text>
<text x="46.4" y="88.6">REGCAP</text>
<text x="49.7" y="86">AVCC</text>
<text x="57" y="84.8">37</text>
<text x="57" y="87.3">36</text>
<text x="57" y="89.9">35</text>
<text x="84.5" y="87.6">29</text>
<text x="88.1" y="86.3">DB10/Dou</text>
<text x="88.1" y="88.8">DB11/SDI</text>
<text x="100.8" y="86.3">D</text>
<text x="132.5" y="88.8">REGCAP</text>
<text x="136.8" y="86.3">AVcc</text>
<text x="143.1" y="87.6">36</text>
<text x="143.1" y="85">37</text>
<text x=".9" y="94.9">32</text>
<text x=".9" y="92.4">31</text>
<text x="4.5" y="93.7">DB13</text>
<text x="4.5" y="91.1">DB12</text>
<text x="42" y="93.7">REF SELECT</text>
<text x="49.4" y="91.1">AGND</text>
<text x="57" y="92.4">34</text>
<text x="57" y="94.9">33</text>
<text x="84.5" y="90.1">30</text>
<text x="84.5" y="92.7">31</text>
<text x="84.5" y="95.2">32</text>
<text x="88.1" y="91.4">DB12</text>
<text x="88.1" y="93.9">DB13</text>
<text x="128.1" y="93.9">REF SELECT</text>
<text x="135.5" y="91.4">AGND</text>
<text x="143.1" y="95.2">33</text>
<text x="143.1" y="92.7">34</text>
<text x="143.1" y="90.1">35</text>
<text x="4.5" y="96.2">DB14/HBEN</text>
<text x="38.8" y="96.2">DB15/BYTE SEL</text>
<text x="88.1" y="96.5">DB14</text>
<text x="136.4" y="96.5">DB15</text>
<text x="290.2" y="113.7">1</text>
<text x="186.7" y="114.8">50R</text>
<text x="198.9" y="118.8">1</text>
<text x="202.9" y="120">1</text>
<text x="290.2" y="116.3">2</text>
<text x="290.2" y="118.8">3</text>
<text x="292.5" y="115">GND</text>
<text x="292.5" y="117.5">VOUT</text>
<text x="302.1" y="117.5">VOUT</text>
<text x="309.5" y="116.3">4</text>
<text x="198.9" y="121.4">2</text>
<text x="198.9" y="123.9">3</text>
<text x="202.9" y="122.5">2</text>
<text x="202.9" y="125">3</text>
<text x="292.5" y="120.1">VIN</text>
<text x="93.7" y="127.5">50R</text>
<text x="106.9" y="128.7">1</text>
<text x="106.9" y="131.3">2</text>
<text x="111" y="129.9">1</text>
<text x="117.1" y="129.9">24</text>
<text x="122.4" y="131.3">23</text>
<text x="122.4" y="128.7">24</text>
<text x="126.7" y="126.7">50R</text>
<text x="198.9" y="126.5">4</text>
<text x="198.9" y="129">5</text>
<text x="198.9" y="131.5">6</text>
<text x="202.9" y="127.6">4</text>
<text x="202.9" y="130.1">5</text>
<text x="106.9" y="133.8">3</text>
<text x="106.9" y="136.4">4</text>
<text x="111" y="132.4">2</text>
<text x="111" y="135">3</text>
<text x="111" y="137.5">4</text>
<text x="117.1" y="137.5">21</text>
<text x="117.1" y="135">22</text>
<text x="117.1" y="132.4">23</text>
<text x="122.4" y="136.4">21</text>
<text x="122.4" y="133.8">22</text>
<text x="198.9" y="134.1">7</text>
<text x="198.9" y="136.6">8</text>
<text x="202.9" y="132.7">6</text>
<text x="202.9" y="135.2">7</text>
<text x="202.9" y="137.7">8</text>
<text x="269.8" y="133.3">1</text>
<text x="269.8" y="135.9">2</text>
<text x="273.8" y="134.4">1</text>
<text x="273.8" y="137">2</text>
<text x="106.9" y="138.9">5</text>
<text x="106.9" y="141.4">6</text>
<text x="106.9" y="144">7</text>
<text x="111" y="140">5</text>
<text x="111" y="142.6">6</text>
<text x="117.1" y="142.6">19</text>
<text x="117.1" y="140">20</text>
<text x="122.4" y="144">18</text>
<text x="122.4" y="141.4">19</text>
<text x="122.4" y="138.9">20</text>
<text x="198.9" y="139.2">9</text>
<text x="202.9" y="140.3">9</text>
<text x="106.9" y="146.5">8</text>
<text x="106.9" y="149.1">9</text>
<text x="111" y="145.1">7</text>
<text x="111" y="147.7">8</text>
<text x="117.1" y="147.7">17</text>
<text x="117.1" y="145.1">18</text>
<text x="122.4" y="149.1">16</text>
<text x="122.4" y="146.5">17</text>
<text x="105.7" y="154.1">11</text>
<text x="111" y="150.2">9</text>
<text x="111" y="152.7">10</text>
<text x="111" y="155.3">11</text>
<text x="117.1" y="155.3">14</text>
<text x="117.1" y="152.7">15</text>
<text x="117.1" y="150.2">16</text>
<text x="122.4" y="154.1">14</text>
<text x="122.4" y="151.6">15</text>
<text x="105.7" y="156.7">12</text>
<text x="111" y="157.8">12</text>
<text x="117.1" y="157.8">13</text>
<text x="122.4" y="156.7">13</text>
</g>
<g font-size="2.3" fill="#00f">
<text x="200.2" y="13.7">V8</text>
<text x="230.6" y="15">BWSMA-KE-P001</text>
<text x="248.4" y="13.2">V4</text>
<text x="279.1" y="14.7">BWSMA-KE-P001</text>
<text x="77" y="21.3">OS0</text>
<text x="77" y="23.8">OS1</text>
<text x="154.2" y="18.8">V8</text>
<text x="154.2" y="23.8">V7</text>
<text x="77" y="26.4">OS2</text>
<text x="77" y="28.9">SEL</text>
<text x="154.2" y="28.9">V6</text>
<text x="345.4" y="29.2">1K</text>
<text x="77" y="31.5">STBY</text>
<text x="77" y="34">RANGE 8</text>
<text x="154.4" y="34">V5</text>
<text x="199.9" y="34.3">V7</text>
<text x="248.7" y="34.8">V3</text>
<text x="336.8" y="31">OS0</text>
<text x="336.8" y="33.5">OS1</text>
<text x="77" y="36.5">CONVST9</text>
<text x="77" y="39.1">WR</text>
<text x="77" y="41.6">RESET11</text>
<text x="154.2" y="39.1">V4</text>
<text x="230.6" y="36">BWSMA-KE-P001</text>
<text x="279.4" y="36.3">BWSMA-KE-P001</text>
<text x="336.5" y="41.1">STBY</text>
<text x="336.8" y="36">OS2</text>
<text x="336.8" y="38.6">SEL</text>
<text x="77" y="44.2">RD/SCLK</text>
<text x="77" y="46.7">CS</text>
<text x="153.9" y="44.2">V3</text>
<text x="336.3" y="43.7">RANGE</text>
<text x="77" y="49.2">BUSY 14</text>
<text x="77" y="51.8">FRSTDATA</text>
<text x="153.9" y="49.2">V2</text>
<text x="319" y="50.8">DIP-14</text>
<text x="77" y="54.3">DB0</text>
<text x="77" y="56.9">DB1</text>
<text x="77" y="59.4">DB2</text>
<text x="153.2" y="54.3">V1</text>
<text x="200.2" y="54.8">V6</text>
<text x="230.9" y="56.4">BWSMA-KE-P001</text>
<text x="248.9" y="55.1">V2</text>
<text x="279.7" y="56.6">BWSMA-KE-P001</text>
<text x="77" y="61.9">DB3</text>
<text x="77" y="64.5">DB4</text>
<text x="77" y="67">DB5</text>
<text x="77" y="69.6">DB6</text>
<text x="162.1" y="69.6">10uF</text>
<text x="77" y="74.6">DB7A 24</text>
<text x="77" y="77.2">DB8B 25</text>
<text x="162.1" y="76.2">100nF</text>
<text x="200.4" y="76.4">V5</text>
<text x="77" y="82.3">DB9C 27</text>
<text x="162.6" y="83.8">1uF</text>
<text x="249.2" y="78.2">V1</text>
<text x="77" y="84.8">DB10D28</text>
<text x="77" y="87.3">DB11/SDI</text>
<text x="77" y="89.9">DB12</text>
<text x="77" y="92.4">DB13</text>
<text x="77" y="95">DB14</text>
<text x="148.1" y="95">DB15</text>
<text x="162.3" y="91.4">1uF</text>
<text x="162.6" y="95.5">1K</text>
<text x="3.6" y="99.3">AD7606BSTZ-4</text>
<text x="87.1" y="99.5">AD7606BBSTZ</text>
<text x="259.8" y="107.9">10uH</text>
<text x="173" y="118.8">RD/SCLK+</text>
<text x="169.9" y="123.9">BUSY+</text>
<text x="172.5" y="121.1">CS+</text>
<text x="261.9" y="120.4">100nF</text>
<text x="78" y="131.5">WR</text>
<text x="151.1" y="129">CONVST</text>
<text x="154.7" y="131.5">RESET</text>
<text x="168.9" y="126.5">FRSTDATA</text>
<text x="179.3" y="129">DB7A+</text>
<text x="179.3" y="131.5">DB8B+</text>
<text x="227.1" y="127.2">10K</text>
<text x="77.7" y="136.4">BUSY</text>
<text x="78.7" y="133.8">RD/SCLK</text>
<text x="102.6" y="133.8">RD/SCLK+</text>
<text x="103.1" y="136.4">BUSY+</text>
<text x="128.3" y="133.8">CS+</text>
<text x="159.8" y="134.8">CS</text>
<text x="179.3" y="134.3">DB9C+</text>
<text x="179.3" y="136.6">DB10D+</text>
<text x="87.4" y="138.9">DB1</text>
<text x="87.4" y="141.4">DB3</text>
<text x="87.4" y="144">DB5</text>
<text x="138.2" y="138.9">DB2</text>
<text x="138.2" y="141.4">DB4</text>
<text x="138.2" y="144">DB6</text>
<text x="159.3" y="139.4">DB0</text>
<text x="179.3" y="139.2">DB11/SDI+</text>
<text x="61.2" y="149.3">DB9C</text>
<text x="70.6" y="146.3">DB7A</text>
<text x="94.7" y="149.1">DB9C+</text>
<text x="96.8" y="146.5">DB7A+</text>
<text x="134.4" y="149.1">DB10D+</text>
<text x="134.6" y="146.5">DB8B+</text>
<text x="167.9" y="146.5">DB8B</text>
<text x="61.2" y="153.4">DB11/SDI</text>
<text x="87.4" y="154.1">DB13</text>
<text x="94.5" y="151.6">DB11/SDI+10</text>
<text x="138.2" y="151.6">DB12</text>
<text x="138.2" y="154.1">DB14</text>
<text x="173.2" y="153.6">DB10D</text>
<text x="87.4" y="156.7">DB15</text>
</g>
<text font-size="1.5" fill="#000080" x="259.8" y="104.5">L1</text>
</svg>
